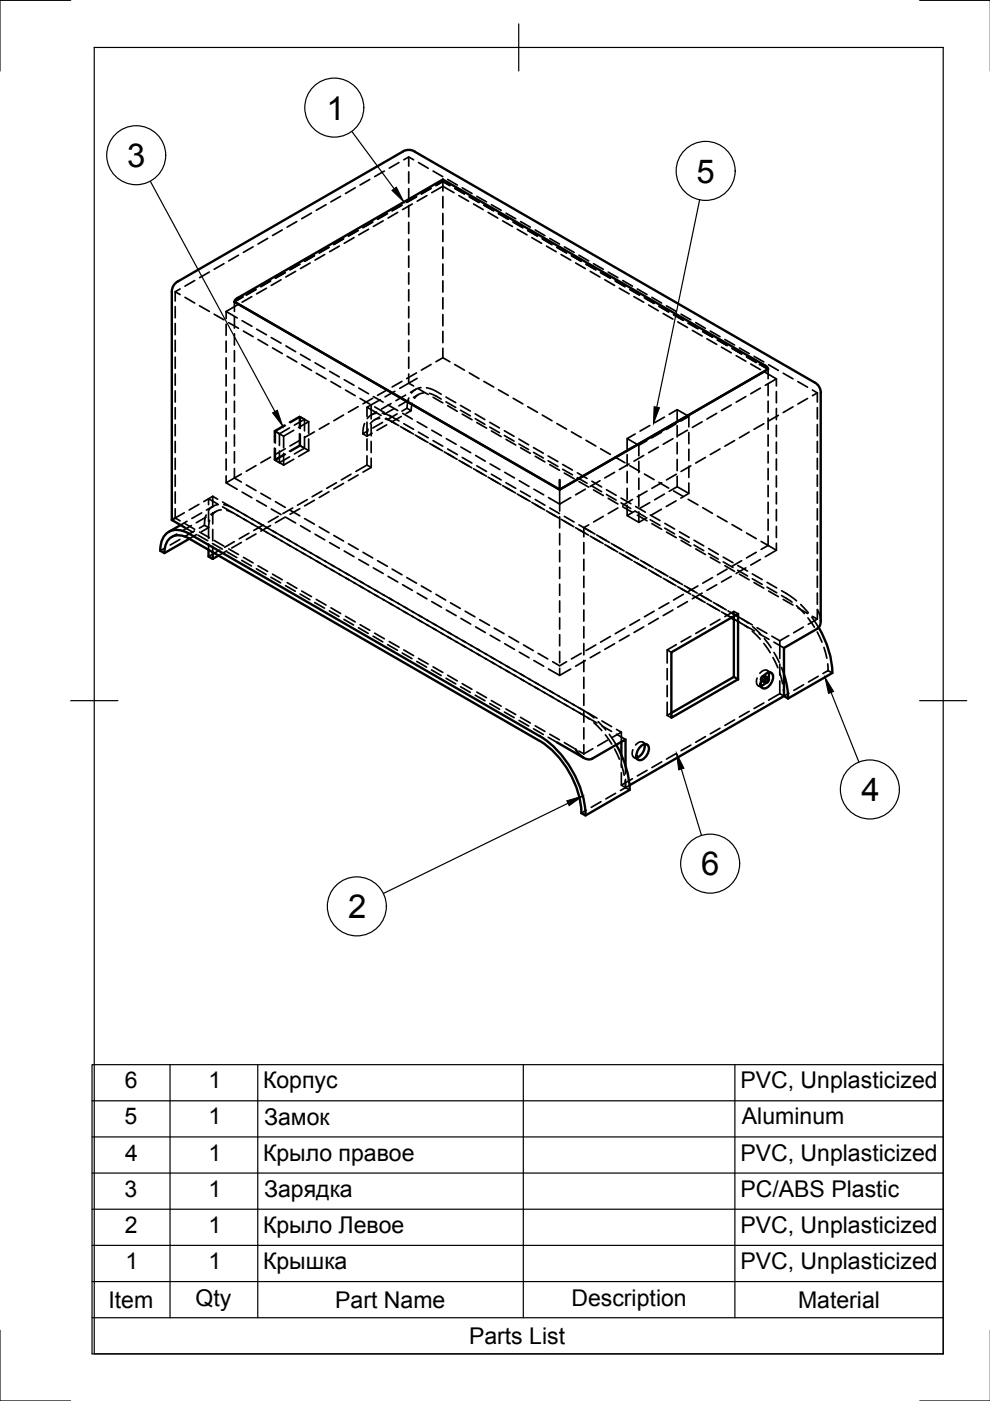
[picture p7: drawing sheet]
<svg xmlns="http://www.w3.org/2000/svg" width="210mm" height="297mm" viewBox="0 0 210 297" stroke-linecap="round" stroke-linejoin="round" font-family="sans-serif">
<!-- layer: Hidden -->
<g fill="none" stroke="#000" stroke-width=".36">
<path d="M75.3 39.8l-2 1.2M78.4 38l-2.1 1.2M81.5 36.3l-2.1 1.2M84.6 34.5l-2.1 1.2M85.6 33.9l1.1-.6 1 .6M86.7 33.3v1.9M86.7 36.4v2.4M86.7 40v2.4M88.7 34.5l2.1 1.2M91.4 39.9l-2.1 1.2M91.8 36.3l2.1 1.2M92.4 39.3l1.5-.8 1.5 .8-1.5-.8z"/>
<path d="M93.9 38.5v2M94.9 38l2.1 1.2M96.4 39.9l2.1 1.2M98 39.8l2.1 1.2M41.3 59.5l-2.1 1.2M44.4 57.7l-2.1 1.2M47.5 55.9l-2.1 1.2M50.6 54.1l-2.1 1.2M53.7 52.3l-2.1 1.2M56.7 50.6l-2 1.1M57.4 59.6l-2.1 1.2M59.6 59.3l-2.1 1.2"/>
<path d="M59.8 48.8l-2 1.1M60.5 57.8l-2.1 1.2M62.7 57.5l-2.1 1.2M62.9 47l-2 1.2M63.6 56l-2.1 1.2M65.8 55.8l-2.1 1.1M66 45.2l-2 1.2M66.7 54.2l-2.1 1.2M68.9 54l-2.1 1.1M69.1 43.4l-2 1.2M69.7 52.4l-2 1.2M71.9 52.2l-2 1.2"/>
<path d="M72.2 41.6l-2.1 1.2M72.8 50.6l-2 1.2M75.1 50.4l-2.1 1.2M75.9 48.9l-2 1.1M78.1 48.6l-2 1.2M79 47.1l-2 1.2M81.2 46.8l-2 1.2M82.1 45.3l-2 1.2M84.3 45l-2 1.2M85.2 43.5l-2.1 1.2M86.7 43.6v2.4M86.7 47.1v2.4"/>
<path d="M86.7 50.7v2.4M86.7 54.3v2.4M86.7 57.9v2.3M87.4 43.3l-2 1.1M88.3 41.7l-2.1 1.2M90.5 41.5l-2 1.2M91.5 40.9l2.4-1.4 2.4 1.4M93.9 41.7v2.4M93.9 45.3v2.3M93.9 48.8v2.4M93.9 52.4v2.4M93.9 56v2.4"/>
<path d="M93.9 59.5v2.4M97.3 41.5l2.1 1.2M99.5 41.7l2.1 1.2M100.4 43.3l2 1.1M101.1 41.6l2.1 1.2M102.6 43.5l2.1 1.2M103.5 45l2 1.2M104.2 43.4l2.1 1.2M105.7 45.3l2.1 1.2M106.6 46.8l2 1.2M107.3 45.2l2 1.2M108.8 47.1l2 1.2"/>
<path d="M109.7 48.6l2 1.2M110.4 47l2 1.2M111.9 48.9l2 1.1M112.8 50.4l2 1.2M113.5 48.8l2 1.2M115 50.6l2 1.2M115.9 52.2l2 1.2M116.6 50.6l2 1.1M118.1 52.4l2 1.2M119 54l2 1.1M119.7 52.3l2 1.2M121.2 54.2l2 1.2"/>
<path d="M122 55.8l2.1 1.1M122.7 54.1l2.1 1.2M124.2 56l2.1 1.2M125.1 57.5l2.1 1.2M125.8 55.9l2.1 1.2M127.3 57.8l2.1 1.2M128.2 59.3l2.1 1.2M128.9 57.7l2.1 1.2M130.5 59.6l2 1.2M132 59.5l2.1 1.2M37.1 61.9l1.1 .5M37.1 61.9v1.9"/>
<path d="M37.1 65v2.4M37.1 68.6v2.4M37.1 72.1v2.4M37.1 75.7v2.4M37.1 79.3v2.4M38.2 61.3l-1.1 .6M39.2 63l2.1 1.2M42.3 64.8l2.1 1.2M45.4 66.6l2.1 1.2M47.9 66v1.5M47.9 68.7v2.4M47.9 72.3v2.4"/>
<path d="M47.9 75.9v2.4M47.9 79.4v2.4M47.9 66l2.4 1.4M48.5 68.4l2.1 1.2M49.7 67.2v2.4M49.7 70.8v2.4M49.7 74.3v2.4M49.7 77.9v2.4M50.3 64.7l-2.4 1.3M51.2 63.1l-1.5 .9v2M51.3 68l2.1 1.2M51.6 70.2l2.1 1.2"/>
<path d="M53.4 62.9l-2.1 1.2M54.3 61.4l-2.1 1.2M54.4 69.8l2.1 1.2M54.7 72l2 1.2M56.5 61.1l-2.1 1.2M57.5 71.6l2.1 1.2M57.8 73.8l2 1.2M60.6 73.3l2.1 1.3M60.9 75.6l2 1.1M63.7 75.1l2.1 1.2M64 77.3l2 1.2M66.8 76.9l2.1 1.2"/>
<path d="M67.1 79.1l2 1.2M69.9 78.7l2 1.2M86.7 61.4v2.4M86.7 65v2.4M86.7 68.6v2.4M86.7 72.1v2.4M86.7 75.7v2.4M86.7 79.3v1.9M88.3 79.1l-2.1 1.2M91.4 77.3l-2.1 1.2M93.9 75.8l1.5 .9M93.9 75.8l-1.5 .9"/>
<path d="M93.9 63.1v2.4M93.9 66.7v2.4M93.9 70.3v2.4M93.9 73.8v2M96.4 77.3l2.1 1.2M99.5 79.1l2.1 1.2M131.3 61.1l2.1 1.2M133.5 61.4l2.1 1.2M134.4 62.9l2.1 1.2M135.1 61.3l2.1 1.1M136.6 63.1l2.1 1.2M137.5 64.7l2.1 1.2"/>
<path d="M138.2 63l2.1 1.2M139.7 64.9l2.1 1.2M140.6 66.5l2.1 1.2M141.3 64.8l2.1 1.2M142.8 66.7l2.1 1.2M143.7 68.2l2.1 1.2M144.4 66.6l2.1 1.2M145.9 68.5l2.1 1.2M146.8 70l2.1 1.2M147.5 68.4l2.1 1.2M149 70.3l2.1 1.2M149.9 71.8l2.1 1.2"/>
<path d="M150.6 70.2l2.1 1.2M152.1 72.1l2.1 1.2M153 73.6l2 1.2M153.7 72l2 1.2M155.2 73.9l2 1.2M156.1 75.4l2 1.2M156.8 73.8l2 1.2M158.3 75.7l2 1.1M159.2 77.2l2 1.2M159.9 75.6l2 1.1M161.4 77.4l1.5 .9v2M162.3 79l2.3 1.3"/>
<path d="M163 77.3l2 1.2M166.1 79.1l2 1.2M37.1 82.9v2.3M37.1 86.4v2.4M37.1 90v2.4M37.1 93.6v2.4M37.1 97.2v2.3M47.9 83v2.4M47.9 86.6v2.4M47.9 90.2v2.3M47.9 93.7v2.4M47.9 97.3v2.4"/>
<path d="M49.7 81.5v2.4M49.7 85.1v2.3M49.7 88.6v2.4M49.7 92.2v2.4M49.7 95.8v2.4M49.7 99.3v2.1M54.3 98.7l-2.1 1.2M57.4 96.9l-2.1 1.2M58.2 95v2.5M58.4 91.4v2.5M58.4 95.1v2.5M58.4 91.4l.8 .6"/>
<path d="M59.2 92v2.4M59.2 95.6v2.5M60.1 92.5l-1.9-1.1v2.4M60.1 92.5v2.4M60.1 96.1v2.5M60.3 96.3l-2.1 1.2 1.9 1.1M60.3 90.1l-2.1 1.3M60.5 95.2l-2.1 1.1M60.5 96.3l-2.1 1.3 .8 .5M60.5 90.2l-2.1 1.2M61.4 96.9l-2.2 1.2M61.4 90.7l-2.2 1.3"/>
<path d="M62.3 97.4l-2.2 1.2M62.3 91.2l-2.2 1.3M63.5 92v2.4l1.9 1.1M63.5 88.3v2.4M63.5 94.4l-2.1 1.3M63.6 93.4l-2.1 1.2M63.7 92.1v2.4l.9 .5M63.7 94.5l-2.2 1.2M63.7 88.4v2.5M64.6 88.9l-.9-.5-2.2 1.2M64.6 95l-2.2 1.3M64.6 88.9v2.5"/>
<path d="M64.6 92.6v2.4M64.6 88.9l-2.2 1.2M65.4 89.4l-1.9-1.1-2.1 1.2M65.4 89.4v2.5M65.4 93.1v2.4M65.4 95.5l-2.1 1.3M65.4 89.4l-2.1 1.2M66.7 91.6l-2.1 1.2M69.7 89.8l-2 1.2M70.2 80.9l2 1.2M72.8 88l-2 1.2M73 80.5l2.1 1.2"/>
<path d="M73.3 82.7l2 1.2M75.9 86.2l-2 1.2M76.1 82.3l2 1.2M76.3 84.5l2.1 1.2M76.9 92l.9 .5M77.3 89.8l-.3 .8-.1 1.4M77.8 86.3v2M77.8 89.5v2.4M77.8 93.1v2.3M77.8 96.6v2M77.8 98.6l-2.3 1.4M78 91.3l-1.1 .7"/>
<path d="M78 90.9l-.2 1.6M78.7 85.8l-.9 .5 3 1.8M78.7 97.2v1.9l-.9-.5M78.7 85.8v3M78.7 90v2.4M78.7 93.6v2.4M78.7 99.1l-1.7 1M78.9 91.8l-1.1 .7M79 84.4l-2 1.2M79.2 84.1l2 1.2M79.4 86.3l2.1 1.2M79.8 87.3l-1.1 .7"/>
<path d="M79.9 87.6h-.2a2.72 2.72 0 0 0-1.8 1.2M80.5 88.4l-1.1 .6M80.5 88.7a2.6 2.6 0 0 0-2 1.2M80.6 84.7l-1.9 1.1M81 87.6l.9 .2 1.2 .6M81.1 89.6l-2.1 1.1M81.7 88.8l.9 .3 2 1.1M81.8 88.7l2.1 1.2M82 90.1l-2.1 1.2M82.1 82.6l-2 1.2M82.3 85.9l2 1.1M82.5 88.1l2.1 1.1"/>
<path d="M82.9 85.6l-2 1.1M83.5 86.6l-2 1.2M83.7 83l-2.1 1.1M84.2 87.8l-2.1 1.2M84.9 90.5l2.1 1.1M85.1 88.3l-2.1 1.2M85.2 80.9l-2.1 1.1M85.4 87.6l2 1.2M85.6 90.8l2.1 1.2M85.6 89.8l2.1 1.2M86 83.8l-2.1 1.1M86.3 86.6l.9 .5-1.1 .6"/>
<path d="M86.3 86.6l-1.1 .6M86.6 84.8l-2 1.2M86.7 81.2l-1.9 1.1M86.7 81.2l1 .6M86.7 84.4l-.4 2.2M87.4 85.5l-.2 1.6M88 92.2l2.1 1.2M88.1 82.6l-1.1 .6M88.4 80.2l-1.7 1M88.5 89.4l2 1.2M88.7 92.6l2 1.2M88.7 91.6l2.1 1.2"/>
<path d="M88.7 83.6l-1 .7M88.7 82.5l2.1 1.1M89.2 82.2h-.2a3.1 3.1 0 0 0-1.8 1.1M89.9 83.3h-.1a2.57 2.57 0 0 0-1.9 1.1M90.4 82.2l1.5 .5 1.6 .9M91 83.4l2.5 1.2M91.1 94l2.1 1.2M91.5 91.2l2.1 1.2M91.8 94.4l2 1.2M91.8 93.4l2.1 1.2M91.8 84.2l2.1 1.2M94.2 95.8l2.1 1.2"/>
<path d="M94.6 84.2l2 1.2M94.6 85.2l2 1.2M94.6 93l2.1 1.2M94.9 96.2l2 1.2M94.9 95.2l2.1 1.2M94.9 86l2.1 1.2M97.3 97.6l2.7 1.6M97.6 86l2.1 1.2M97.6 87l2.1 1.2M97.7 94.8l2.1 1.2M98 97l2.1 1.2M98 87.8l2.1 1.2"/>
<path d="M100.4 99.4l2 1.2M100.8 87.7l2 1.2M100.8 88.8l2 1.2M100.8 96.6l2.1 1.2M101 99.8l2.1 1.2M101.1 98.8l2 1.2M101.1 89.6l2.1 1.2M102.6 80.9l2.1 1.1M103.8 89.5l2.1 1.2M103.8 90.6l2.1 1.1M103.9 98.4l2.1 1.2M104.2 91.4l2.1 1.2"/>
<path d="M105.7 82.6l2.1 1.2M106.9 91.3l2.1 1.2M106.9 92.3l2.1 1.2M107.3 93.2l2 1.1M108.8 84.4l2 1.2M110 93.1l2.1 1.2M110 94.1l2.1 1.2M110.4 94.9l2 1.2M111.9 86.2l2 1.2M113.1 94.9l2.1 1.2M113.1 95.9l2.1 1.2M113.5 96.7l2 1.2"/>
<path d="M115 88l2 1.2M116.2 96.7l2.1 1.2M116.2 97.7l2.1 1.2M116.6 98.5l2 1.2M118.1 89.8l2 1.2M119.3 98.5l2.1 1.2M119.3 99.5l2.1 1.2M121.2 91.6l2 1.2M124.2 93.4l2.1 1.2M127.3 95.2l2.1 1.1M130.5 96.9l2 1.2M133 93v2.2"/>
<path d="M133 96.4v2.4M133 100v2.3M133.4 98.4l-2.1 1.2M133.5 98.7l2.1 1.2M134.7 92l-1.7 1 2.4 1.4v2.2M135.4 97.8v2.4M136.5 96.6l-2.1 1.2M137.1 93.4l-1.7 1M137.8 90.2l-2.1 1.2M139.6 94.8l-2.1 1.2M140.2 91.7l-2 1.1M140.9 88.4l-2.1 1.2"/>
<path d="M142.7 93l-2.1 1.2M143.3 89.9l-2 1.2M143.6 89.1v-2.2l2.4 1.4-1.6 1M143.6 86.9l-1.7 .9M143.6 90.3v2.4M143.6 93.8v2.4M143.6 97.4v2.4M145.8 91.2l-2.1 1.2M146 88.3v2.2M146 91.7v2.4M146 95.3v2.3M146 98.8v2.4"/>
<path d="M146.5 98.8l-2.1 1.2M148.9 89.4l-2.1 1.2M149.6 97l-2.1 1.2M152 87.6l-2.1 1.2M152.7 95.2l-2.1 1.2M155 85.9l-2 1.1M155.7 93.4l-2 1.2M158.1 84.1l-2 1.2M158.8 91.6l-2 1.2M161.2 82.3l-2 1.2M161.9 89.8l-2 1.2M162.9 81.5v2.4"/>
<path d="M162.9 85.1v2.3M162.9 88.6v2.4M162.9 92.2v2.4M162.9 95.8v2.4M162.9 99.3v2.4M164.6 80.3l-2.3 1.4M164.6 80.3v1.5M164.6 83v2.4M164.6 86.6v2.4M164.6 90.2v2.3M164.6 93.7v2.4M164.6 97.3v2.4"/>
<path d="M165 88.1l-2 1.1M168.1 86.3l-2 1.2M169.2 80.9l2 1.2M171.2 84.5l-2 1.2M172.3 82.7l1 .6M173.3 83.3l-1 .6M173.3 83.3v1.9M173.3 86.4v2.4M173.3 90v2.4M173.3 93.6v2.4M173.3 97.2v2.3M35.1 116.1l-1.1 .7"/>
<path d="M37.1 109.8l1.1 .6M37.1 100.7v2.4M37.1 104.3v2.4M37.1 107.9v1.9M37.5 113.2l-1.1 .6M38.1 114.4l-2 1.2M39.1 108.7l-2 1.1M39.1 111.8l1.8 1.1M39.2 111l2.1 1.2M39.6 110.5l-1.3 .8M40.6 111.4l-2.1 1.2M41.2 112.6l-2 1.2"/>
<path d="M41.7 113.3l-1.5 .9M42 113.5l2 1.1M42.2 106.9l-2.1 1.2M42.3 112.8l2.1 1.2M42.8 108.7l-2.1 1.2M43.3 111.4l-1 .6M43.3 111.4l.9 .5M43.7 109.7l-2.1 1.1M43.7 109.2l-.2 .8-.2 1.4M44.2 107v-1.3l.9 .6v1.2M44.2 111.9l-1.5 .8M44.2 108.2v2.4"/>
<path d="M44.2 111.7v2.4M44.2 115.3v1.3M44.4 110.3l-.2 1.6M45.1 115.2l2 1.2M45.1 105.2v1.1l1 .6M45.1 105.2l1 .6M45.1 108.7v2.4M45.1 112.3v2.3M45.1 115.8v1.3M45.1 105.2l-1.9 1.1M45.1 107.3l-1.3 .8M45.4 114.6l2.1 1.2"/>
<path d="M45.8 108.4l-1.1 .7M46.3 107h-.2a2.72 2.72 0 0 0-1.8 1.1M46.6 116.6l-2.4 1.4M46.9 108.1a2.52 2.52 0 0 0-2 1.1M47.2 107.4l2 1.2M47.2 106.4l2 1.2M47.5 107l1.4 .5 1.7 .9M47.9 100.9v1.5M48.1 108.2l2.5 1.2M48.1 116.8l-1.7 1M48.2 117l2 1.2M48.5 116.4l2.1 1.2"/>
<path d="M49.7 114.8l-2.1 1.2M49.7 101.4l-1.8 1 2.4 1.3M49.7 101.4l1.5 .8M50.3 108.2l2 1.2M50.3 109.2l2 1.2M51.2 100.5l-1.5 .9M51.2 115l-2.1 1.2M51.3 118.8l2 1.2M51.3 104.3l2.1 1.2M51.6 110l2.1 1.2M51.6 109l2.1 1.2M51.6 118.2l2.1 1.1"/>
<path d="M52.2 102.8l2.1 1.2M52.8 113.1l-2.1 1.1M53.4 111l2 1.2M53.4 110l2 1.2M54.3 113.2l-2.1 1.2M54.4 106.1l2.1 1.2M54.7 111.8l2 1.2M54.7 110.8l2 1.2M54.7 120l2 1.1M55.3 104.6l2.1 1.2M55.9 111.3l-2.1 1.2M56.5 112.8l2 1.2"/>
<path d="M56.5 111.8l2 1.2M57.4 111.4l-2.1 1.2M57.5 107.9l2.1 1.2M57.8 113.6l2 1.2M57.8 112.6l2 1.1M58.4 106.4l2.1 1.2M59 109.5l-2.1 1.2M59.5 114.6l2.1 1.2M59.5 113.6l2.1 1.2M60.5 109.6l-2.1 1.2M60.6 109.7l2.1 1.2M60.9 115.4l2 1.2"/>
<path d="M60.9 114.3l2 1.2M61.5 108.2l2.1 1.2M62.1 107.7l-2.1 1.2M62.7 116.4l2 1.2M62.7 115.4l2 1.2M63.6 107.9l-2.1 1.1M63.7 111.5l2.1 1.2M64 117.1l2 1.2M64 116.1l2 1.2M64.6 109.9l2.1 1.2M65.2 105.9l-2.1 1.2M65.7 118.2l2.1 1.1"/>
<path d="M65.7 117.1l2.1 1.2M66.7 106.1l-2.1 1.2M66.8 113.3l2.1 1.2M67.1 118.9l2 1.2M67.1 117.9l2 1.2M67.7 111.7l2 1.2M68.2 104.1l-2 1.2M68.8 120l5.2 2.9M68.8 118.9l2.1 1.2M69.7 104.3l-2 1.2M69.9 115l2 1.2M70.2 119.7l5.1 3"/>
<path d="M70.8 113.5l2 1.2M71.3 102.3l-2 1.2M72.8 102.5l-2 1.2M73 116.8l2.1 1.2M73.9 115.3l2 1.2M74.4 100.5l-2 1.3M75.9 100.7l-2 1.2M76.1 118.6l2 1.2M77 117.1l2 1.2M80.1 118.9l2 1.2M103.5 101.2l2 1.2M104.1 101.5l2.1 1.3"/>
<path d="M104.2 100.5l2.1 1.3M106.6 103l2.7 1.5M107 100.1l2.1 1.2M107.3 102.3l2 1.2M109.7 104.7l2 1.2M110.1 101.9l2.1 1.2M110.3 105.1l2.1 1.2M110.4 104.1l2 1.2M112.8 106.5l2 1.2M113.2 103.7l2.1 1.2M113.4 106.9l2.1 1.2M113.5 105.9l2 1.2"/>
<path d="M115.9 108.3l2.7 1.6M116.3 105.5l2.4 1.4 2.3-1.4M116.6 107.7l2 1.2M118.7 103.8v4.6M118.7 109.6v2.3M118.7 113.1v2.4M118.7 116.7v2.4M119 110.1l2 1.2M119.6 110.5l2.1 1.2M119.7 109.5l2 1.2M119.7 100.3l2 1.2M122 111.9l2.1 1.2"/>
<path d="M122.4 100.3l2.1 1.1M122.4 101.3l2.1 1.2M122.7 112.3l2.1 1.2M122.7 111.3l2.8 1.5M122.7 102.1l2.1 1.2M123.8 111.9l2.3 1.3M123.8 111.9v1.9M123.8 115v2.4M123.8 118.6v2.4M124.1 103.7l-2.1 1.2M124.8 111.3l-1 .6M125.1 113.7l2.1 1.2"/>
<path d="M125.5 102l2.1 1.2M125.5 103l2.1 1.3M125.8 114.1l2.1 1.1M125.8 103.9l2.1 1.2M126.5 113.4l2.1 1.2M127.2 113.8l2 1.2M127.2 101.9l-2.1 1.2M127.9 109.5l-2 1.2M128.2 115.5l2.8 1.5M128.6 103.8l2 1.2M128.6 104.8l2 1.2M128.9 105.6l2.1 1.3"/>
<path d="M129.6 115.2l2.1 1.2M130.3 115.6l2 1.2M130.3 100.1l-2.1 1.2M131 107.7l-2.1 1.2M131.3 117.2l2.1 1.2M131.7 105.6l2.1 1.2M131.7 106.6l2 1.2M132 117.6l2 1.2M132 107.4l2.1 1.2M132.7 117l2.7 1.6M133 103.5v2.4M133 107.1v2.2"/>
<path d="M134.1 105.9l-2.1 1.2M134.4 119l2.1 1.2M134.7 108.3l-1.7 1 2.4 1.5M134.8 107.4l2 1.2M134.8 108.4l2 1.2M135.1 119.4l2 1.2M135.1 109.2l2.1 1.2M135.4 101.4v2.4M135.4 105v2.3M135.4 108.5v2.3M135.8 118.8l2.1 1.2M136.5 119.2l2 1.2"/>
<path d="M136.6 100.5l2.1 1.2M137.1 109.8l-1.7 1M137.2 104.1l-2.1 1.2M137.8 106.6l-2.1 1.1M137.9 109.2l2 1.2M137.9 110.2l2 1.2M138.2 111l2.1 1.2M139.7 102.3l2.1 1.2M140.2 108l-2 1.2M140.3 102.3l-2.1 1.2M140.9 104.8l-2.1 1.2M140.9 112l2.1 1.2"/>
<path d="M141 111l2 1.1M141.3 112.8l2.1 1.2M142.8 104.1l2.1 1.2M143.3 106.2l-2 1.2M143.4 100.5l-2.1 1.3M143.6 101v2.2M144.1 112.8l2 1.1M144.1 113.8l2 1.2M144.4 114.6l2.1 1.2M145.9 105.9l2.1 1.1M146 102.4v2.2l-2.4-1.4-1.7 1M146 104.6l-1.6 1"/>
<path d="M147.2 114.5l2 1.2M147.2 115.6l2 1.1M147.5 116.4l2.1 1.2M149 107.6l2.1 1.2M150.2 116.3l2.1 1.2M150.2 117.4l2.1 1.1M150.6 118.2l2.1 1.1M152.1 109.4l2.1 1.2M153.3 118.1l2.1 1.2M153.3 119.1l2.1 1.2M153.7 119.9l2 1.2M155.2 111.2l2 1.2"/>
<path d="M156.4 119.9l2.1 1.2M157.2 118.9l-2 1.2M158.3 113l2 1.2M160.3 117.1l-2 1.2M161.2 118.6l-2 1.2M161.4 114.8l1.5 .8M162.9 115.6l1.7 1.1M162.9 115.6l-1.5 .9M162.9 102.9v2.4M162.9 106.5v2.4M162.9 110.1v2.3M162.9 113.6v2"/>
<path d="M164.6 116.7l-2.3 1.3M164.6 100.9v2.4M164.6 104.4v2.4M164.6 108v2.4M164.6 111.6v2.4M164.6 115.2v1.5M173.3 100.7v2.4M173.3 104.3v2.4M173.3 107.9v2.3M173.3 111.4v2.4M173.3 115v2.4M173.3 118.6v2.4"/>
<path d="M54.4 120.6l2 1.2M57.4 122.4l2.1 1.2M57.8 121.7l2 1.2M60.5 124.2l2.1 1.2M60.9 123.5l2 1.2M63.6 125.9l2.1 1.3M64 125.3l2 1.2M66.7 127.7l2.1 1.2M67.1 127.1l2 1.2M69.8 129.5l2.1 1.2M70.2 128.9l2 1.2M72.9 131.3l2.1 1.2"/>
<path d="M73.3 122.5l2 1.2M73.3 130.7l2 1.2M75 122.5l2.1 1.2M75 123.5l2.1 1.2M76 133.1l2.1 1.2M76.3 124.3l2.1 1.2M76.3 123.3l2.1 1.2M76.3 132.4l2.1 1.2M78.1 125.3l2.1 1.2M78.1 124.3l2.1 1.2M79.1 134.9l2.1 1.2M79.2 120.4l2 1.2"/>
<path d="M79.4 126.1l2.1 1.2M79.4 125.1l3.9 2.2M79.4 134.2l2.1 1.2M81.2 127.1l2.1 1.2M82.2 136.7l2.1 1.2M82.3 122.2l2 1.2M82.5 127.9l2.1 1.1M82.5 126.8l2.1 1.2M82.5 136l2.1 1.2M83.1 120.7l2.1 1.2M84.3 127.9l2.1 1.1M84.3 128.9l2.1 1.2"/>
<path d="M85.3 138.5l2.1 1.1M85.4 124l2 1.2M85.6 129.7l2.1 1.1M85.6 128.6l2.1 1.2M85.6 137.8l2.1 1.2M86.3 122.5l2 1.1M87.4 130.7l2.1 1.2M87.4 129.7l6.5 3.7M88.5 125.8l2 1.2M88.7 131.4l2.1 1.2M88.7 139.6l2.1 1.2M89.3 124.2l2.1 1.2"/>
<path d="M90.5 132.4l2 1.2M91.5 127.6l2.1 1.1M91.8 133.2l2.1 1.2M92.4 126l2.1 1.2M93.6 134.2l2.1 1.2M93.6 133.2l2.1 1.2M94.6 129.3l2.1 1.2M94.9 135l2.1 1.2M94.9 134l2.1 1.2M95.5 127.8l2.1 1.2M96.7 136l2 1.2M96.7 135l2 1.2"/>
<path d="M97.7 131.1l2.1 1.2M98 136.8l2.1 1.2M98 135.8l2.1 1.2M98.6 129.6l2.1 1.2M99.8 137.8l2 1.2M99.8 136.8l2 1.2M100.8 132.9l2.1 1.2M101.1 138.6l2 1.2M101.1 137.5l2.1 1.3M101.7 131.4l2.1 1.2M102.9 139.6l2 1.2M102.9 138.6l2 1.2"/>
<path d="M103.9 134.7l2.1 1.2M104.2 139.3l2.1 1.2M104.8 133.2l2.1 1.2M107 136.5l2.1 1.2M107.9 134.9l2.1 1.3M110.1 138.3l2.1 1.2M111 136.7l2.1 1.2M114.1 138.5l2 1.2M118.7 120.3v2.3M118.7 123.9v2.3M118.7 127.4v2.4M118.7 131v2.4"/>
<path d="M118.7 134.6v2.3M118.7 138.1v2.4M123.2 138.5l-2 1.2M123.8 122.2v2.4M123.8 125.7v2.4M123.8 129.3v2.4M123.8 132.9v2.4M123.8 136.4v2.4M126.3 136.7l-2.1 1.2M127.2 138.3l-2.1 1.2M129.4 134.9l-2.1 1.3M130.3 136.5l-2.1 1.2"/>
<path d="M132.5 133.2l-2 1.2M133.4 134.7l-2.1 1.2M135.6 131.4l-2.1 1.2M136.5 132.9l-2.1 1.2M137.5 120.8l2.1 1.2M138.2 121.2l2 1.2M138.7 129.6l-2.1 1.2M138.9 120.6l2 1.2M139.6 121l2 1.2M139.6 131.1l-2.1 1.2M140.6 122.6l2.1 1.2M141.3 123l2 1.2"/>
<path d="M141.5 137.8l.8 .5M141.8 127.8l-2.1 1.2M142 122.4l2.7 1.5M142.7 129.3l-2.1 1.2M143.4 136.7l-1.9 1.1v2.8M143.7 124.4l2.1 1.2M144.4 124.8l2 1.2M144.9 126l-2.1 1.2M145.1 124.1l2 1.3M145.7 124.6l2.1 1.1M145.8 127.6l-2.1 1.1M146.5 134.9l-2.1 1.2"/>
<path d="M146.8 126.2l2 1.2M147.4 126.6l2.1 1.1M148 124.2l-2.1 1.2M148.2 125.9l2 1.2M148.8 126.3l2.1 1.2M148.9 125.8l-2.1 1.2M149.6 133.1l-2.1 1.2M149.9 128l2.1 1.1M150.6 128.3l2 1.2M151.1 122.5l-2.1 1.1M151.3 127.7l2 1.2M151.9 128.1l2.1 1.2"/>
<path d="M152 124l-2.1 1.2M152.7 131.3l-2.1 1.2M153 129.7l2.1 1.2-1.5-.8M154.2 120.7l-2.1 1.2M154.3 129.5l2.1 1.2M155 129.9l3.6 2.2M155 122.2l-2 1.2M155.6 130.6v-1l-1.9 1.1M155.6 129.6l.9 .5M156.4 120.9l2.1 1.2M156.8 121.7l2 1.2M156.9 132l-1.3-.7 3 1.8"/>
<path d="M157.4 131.3l2.1 1.2M157.9 132.6l2.1 1.2M158.1 120.4l-2 1.2M159.5 133.8l1.7 1.7M159.5 121.7l2.1 1.2M159.5 122.7l2.1 1.2M159.6 132.8l1.7 1.7M159.9 123.5l2 1.2M160.5 133.1l2.1 1.2M161 134.4l2 1.2M161.9 136.4l1.4 2M162.1 135.4l1.4 1.9"/>
<path d="M162.6 123.5l2.1 1.2M162.6 124.5l2.1 1.2M163 125.3l2 1.2M163.6 134.9l1.7 1M163.9 139.4l1 2.2M164.1 136.2l2.1 1.2M164.1 138.3l1.1 2.1M165.3 135.9v3.7M165.7 125.3l3.2 2.1M165.7 126.3l2.2 1.4M166.1 127.1l2 1.2M167.2 134.8l-1.9 1.1"/>
<path d="M168.9 128.4l1.6 1.7M169.2 128.9l2 1.2M169.8 128.2l1.6 1.7M170.3 133l-2 1.2M171.3 131l1.4 2M172.1 130.9l1.5 2.2M172.3 130.7l1 .6M173.3 134l1 2.2M173.3 129.2l.5 1.3 .2 1.2M173.3 122.2v2.3M173.3 125.7v2.4M173.3 129.3v2"/>
<path d="M173.3 131.3l-1.9 1.1M174.7 137.3l.6 2.3M88.4 140.2l2 1.2M91.5 142l2 1.2M91.8 141.4l2.1 1.2M94.6 143.8l2 1.2M94.9 143.2l2.1 1.2M97.7 145.6l2 1.2M98 145l2.1 1.1M100.8 147.4l2 1.2M101.1 146.7l2 1.2M103.8 149.2l2.1 1.2"/>
<path d="M104.2 140.4l2.1 1.1M104.2 148.5l2.1 1.2M106 141.4l2 1.2M106 140.4l2 1.1M106.9 151l2.1 1.2M107.3 142.1l2 1.2M107.3 141.1l2 1.2M107.3 150.3l2 1.2M109.1 142.1l2 1.2M109.1 143.2l2 1.2M110 152.7l2.1 1.2M110.4 152.1l2 1.2"/>
<path d="M110.4 143.9l5.1 3M110.4 142.9l2 1.2M112.1 143.9l2.1 1.2M113.1 154.5l2.1 1.2M113.2 140l2.1 1.3M113.5 144.7l2 1.2M113.5 153.9l2 1.2M115.2 146.7l2.1 1.2M115.2 145.7l2.1 1.2M116.2 156.3l1.9 1.1M116.3 141.8l2.4 1.4 2.3-1.4M116.6 147.5l2 1.2"/>
<path d="M116.6 146.5l2 1.2M116.6 155.7l2 1.2M117.2 140.3l1.5 .9 1.4-.9M118.3 148.5l2.1 1.2M118.3 147.5l2.1 1.2M118.7 141.7v1.5M119.7 149.3l2 1.2M119.7 148.3l2 1.2M119.7 157.4l2 1.3M121.4 150.3l3.6 2.2M121.4 149.3l3.1 1.8 1.4 1.1M122.7 159.2l1.1 .6"/>
<path d="M123.8 140v2.4M123.8 143.6v2.4M123.8 147.2v2.3M123.8 150.7v2.4M123.8 154.3v2.4M123.8 157.9v1.9M124.1 140l-2.1 1.3M124.5 151.1l2.1 1.2M124.5 152.1l2.1 1.2M125.7 158.7l-1.9 1.1M125.9 153.2l1.7 1.7M126.8 153l1.6 1.8"/>
<path d="M127.6 153.9l2.1 1.2M127.6 152.9l2.1 1.2M128.4 155.8l1.3 2M128.8 156.9l-2.1 1.2M129.2 155.7l1.4 2.2M130.3 158.8l1 2.2M130.7 155.7l1.9 1.1M130.7 154.7l1 .5M131.7 155.2v2.1M131.7 155.2l-1.9 1.1M134.2 159a1.04 1.04 0 0 0-.2 1.1 1.04 1.04 0 0 0 1 .6M136.3 157.3l.9 .6"/>
<path d="M136.6 157.8a1.02 1.02 0 0 0-.9-.5 1.02 1.02 0 0 0-.9 .7M141.5 141.8v2.3M141.5 145.3v2.4M141.5 148.9v2.8M141.5 151.7l.8 .5M142.3 151.2l-.8 .5M143.4 159.8l-2.1 1.1M146.5 158l-2.1 1.2M149.6 156.2l-2.1 1.2M152.7 154.4l-2.1 1.2M155.7 152.6l-2 1.2M158.8 150.8l-2 1.2"/>
<path d="M160.5 143.8a1.14 1.14 0 0 0 .6 1.7l.2-.1M160.8 145.4l.8 .5M161.4 143.5l.3-.2a.36 .36 0 0 1 .5 .1 .36 .36 0 0 1-.1 .5l-.1 .1a.41 .41 0 0 1-.6 .3 .41 .41 0 0 1 0-.7zM161.9 149l-2 1.2M162.6 142.1l.9 .5M162.9 143.7l-.6 1.1M163 142.6a.87 .87 0 0 0-.8-.6 .87 .87 0 0 0-.8 .4l-.3 .3M165.3 142.7l.6 2.3M165.3 140.8v2.4M165.3 144.4v2.7M165.3 147.1l.9 .5M165.3 147.1l-2.3 1.3"/>
<path d="M165.7 141.5l.5 1.5M166.1 146.2l.1 1.4M167.3 147l-1.1 .6M170.4 145.2l-2.1 1.2M173.5 143.4l-2.1 1.2M175.5 140.7l.1 1.5M175.6 142.2l.9 .5M175.6 142.2l-1.1 .6M124.3 171.8l-1 .6M127.4 170l-2.1 1.2M130.5 168.2l-2 1.2M131.7 162.1l.7 2.3"/>
<path d="M131.7 163.9v2.6l.9 .5M131.7 160.1v2.6M132.5 165.6l.1 1.4M132.6 165.3v1.7l.9-.5M132.6 167l-1 .6M132.6 167l.9 .5M132.6 162.4v1.7M134.1 165.1l-2.4 1.4M134.4 160.6l.9 .5M137.2 163.3l-2.1 1.2M140.3 161.5l-2.1 1.2"/>
</g>
<!-- layer: Visible -->
<g fill="none" stroke="#000" stroke-width=".51">
<path d="M87.9 32.1l84.9 49M87.9 32.1a2.51 2.51 0 0 0-2.5 0l-47.7 27.6a2.43 2.43 0 0 0-1.3 2.1v48.4M93.9 38.1v.4M93.9 38.1l68.4 39.5M93.9 38.1l-43.7 25.2M49.7 64l69 39.8 44.2-25.5M49.7 64l69 39.8M51.5 63a1.61 1.61 0 0 0-1.8 1M161.1 77.3a1.61 1.61 0 0 1 1.8 1M162.9 78.3l-44.2 25.5M172.8 81.1a2.44 2.44 0 0 1 1.2 2.2v48.4l-.2 1-.5 .6-7.1 4.1v10.2l-32.7 18.9M36.4 110.2l2.7 1.6"/>
<path d="M37.1 109.8l-.7 .4M38.3 111.3l-2.5 1.5M40.2 114.2l-5.3 3.1-.9-.5a3.8 3.8 0 0 1 3.3-4.5l1.9 .4 1 .5 74.2 42.9M40.2 114.2l74.2 42.9M40.2 114.2a3.3 3.3 0 0 0-4.7 .6l-.6 1.5v1M44.2 116.6v1.4l.9 .5M45.1 117.1v1.4M46.4 117.8l-1.3 .7M118.7 101.8v2M142.3 138.3l14.2-8.2v13.9l-14.2 8.2zM155.1 130.9l.5 .4M155.6 130.6v12.9"/>
<path d="M173.6 133a20.1 20.1 0 0 1 2.9 9.7l-9.4 5.4-.9-.5M114.4 157.1a19.7 19.7 0 0 1 8.9 15.3M114.4 156.1a21.6 21.6 0 0 1 9.8 16.8M118.1 157.4l5.7 3.3M122 158.8a3.5 3.5 0 0 0 3.3 2.2l7.3-4.2v5.6M130.6 157.9a19.8 19.8 0 0 1 2.9 9.6l-9.4 5.4-.8-.5M131.7 157.3v2.8M135.9 158.2a.95 .95 0 0 1 1.3-.3 .95 .95 0 0 1 .3 1.2l-.3 .9a1.53 1.53 0 0 1-2 1 2.24 2.24 0 0 1 .7-2.8zM136.6 157.8a2.66 2.66 0 0 1-1.6 2.8M155.6 143.5l-13.3 7.7M155.6 143.5l.9 .5M161.4 144.3l.9 .5-1 .6"/>
<path d="M162 143.2l.9 .5M162.2 143a.95 .95 0 0 1 1.3-.3 .95 .95 0 0 1 .4 1.2l-.4 .9a1.53 1.53 0 0 1-2 1 2.24 2.24 0 0 1 .7-2.8zM162.4 144l.2-.2h.4a.68 .68 0 0 1-.1 .7 .68 .68 0 0 1-.7 .2zM163 142.6l-.1 1.1M166.2 143l.6 2.2 .3 2.9"/>
</g>
<!-- layer: Border -->
<path d="M15 .1h-15v15M20 10.1h180v276.9h-180zM110 5.1v10M195 .1h15M15 148.6h10M195 148.6h10M0 282.1v14.9h15M195 297h15" fill="none" stroke="#000" stroke-width=".25"/>
<!-- layer: BOM -->
<g fill="none" stroke="#000" stroke-width=".25">
<path d="M31.9 38.4l26.4 48.9M74.6 27.9l9 12.1M148.3 42.4l-9 43.9M176.2 146.8l5.9 14.8M120.4 170.3l-39.1 19.1M144.5 163.1l4.2 14.1M19.5 225.7h180.5v61.3h-180.5zM19.5 233.4h180.5M36 225.7v53.7M54.7 225.7v53.7M111 225.7v53.7M155.8 225.7v53.7"/>
<path d="M19.5 256.4h180.5M19.5 248.7h180.5M19.5 241.1h180.5M19.5 279.4h180.5M19.5 271.7h180.5M19.5 264h180.5"/>
<circle cx="28.9" cy="32.9" r="6.3"/>
<circle cx="70.9" cy="22.8" r="6.3"/>
<circle cx="149.6" cy="36.2" r="6.3"/>
<circle cx="184.4" cy="167.4" r="6.3"/>
<circle cx="75.7" cy="192.2" r="6.3"/>
<circle cx="150.6" cy="183.1" r="6.3"/>
</g>
<path d="M83.1 40.4l.9-.7 1.6 3.1zM57.8 87.5l1-.5 1.1 3.3zM138.7 86.2l1.1 .3-1.2 3.3zM174.9 143.6l1.8 3-1 .4zM120.2 169.8l3.3-1-2.8 2zM143.4 159.7l1.6 3.2-1.1 .3z" fill="#000" stroke="#000" stroke-width=".21"/>
<g font-size="7">
<text x="69.2" y="25.3">1</text>
<text x="26.9" y="35.4">3</text>
<text x="147.7" y="38.8">5</text>
<text x="182.6" y="169.9">4</text>
<text x="148.7" y="185.6">6</text>
<text x="73.8" y="194.7">2</text>
</g>
<g font-size="4.9">
<text x="26.4" y="230.7">6</text>
<text x="44.2" y="230.7">1</text>
<text x="55.8" y="230.7">Корпус</text>
<text x="157" y="230.7">PVC, Unplasticized</text>
<text x="26.4" y="238.4">5</text>
<text x="44.2" y="238.4">1</text>
<text x="56" y="238.4">Замок</text>
<text x="157.3" y="238.4">Aluminum</text>
<text x="26.5" y="246">4</text>
<text x="44.2" y="246">1</text>
<text x="55.8" y="246">Крыло правое</text>
<text x="157" y="246.1">PVC, Unplasticized</text>
<text x="26.4" y="253.7">3</text>
<text x="44.2" y="253.7">1</text>
<text x="56" y="253.8">Зарядка</text>
<text x="157" y="253.8">PC/ABS Plastic</text>
<text x="26.5" y="261.4">2</text>
<text x="44.2" y="261.4">1</text>
<text x="55.8" y="261.4">Крыло Левое</text>
<text x="157" y="261.4">PVC, Unplasticized</text>
<text x="26.6" y="269.1">1</text>
<text x="44.2" y="269.1">1</text>
<text x="55.8" y="269.1">Крышка</text>
<text x="157" y="269.1">PVC, Unplasticized</text>
<text x="23" y="277.3">Item</text>
<text x="41.5" y="276.8">Qty</text>
<text x="71.1" y="277.3">Part Name</text>
<text x="121.2" y="276.8">Description</text>
<text x="169.2" y="277.3">Material</text>
<text x="99.4" y="285">Parts List</text>
</g>
</svg>
